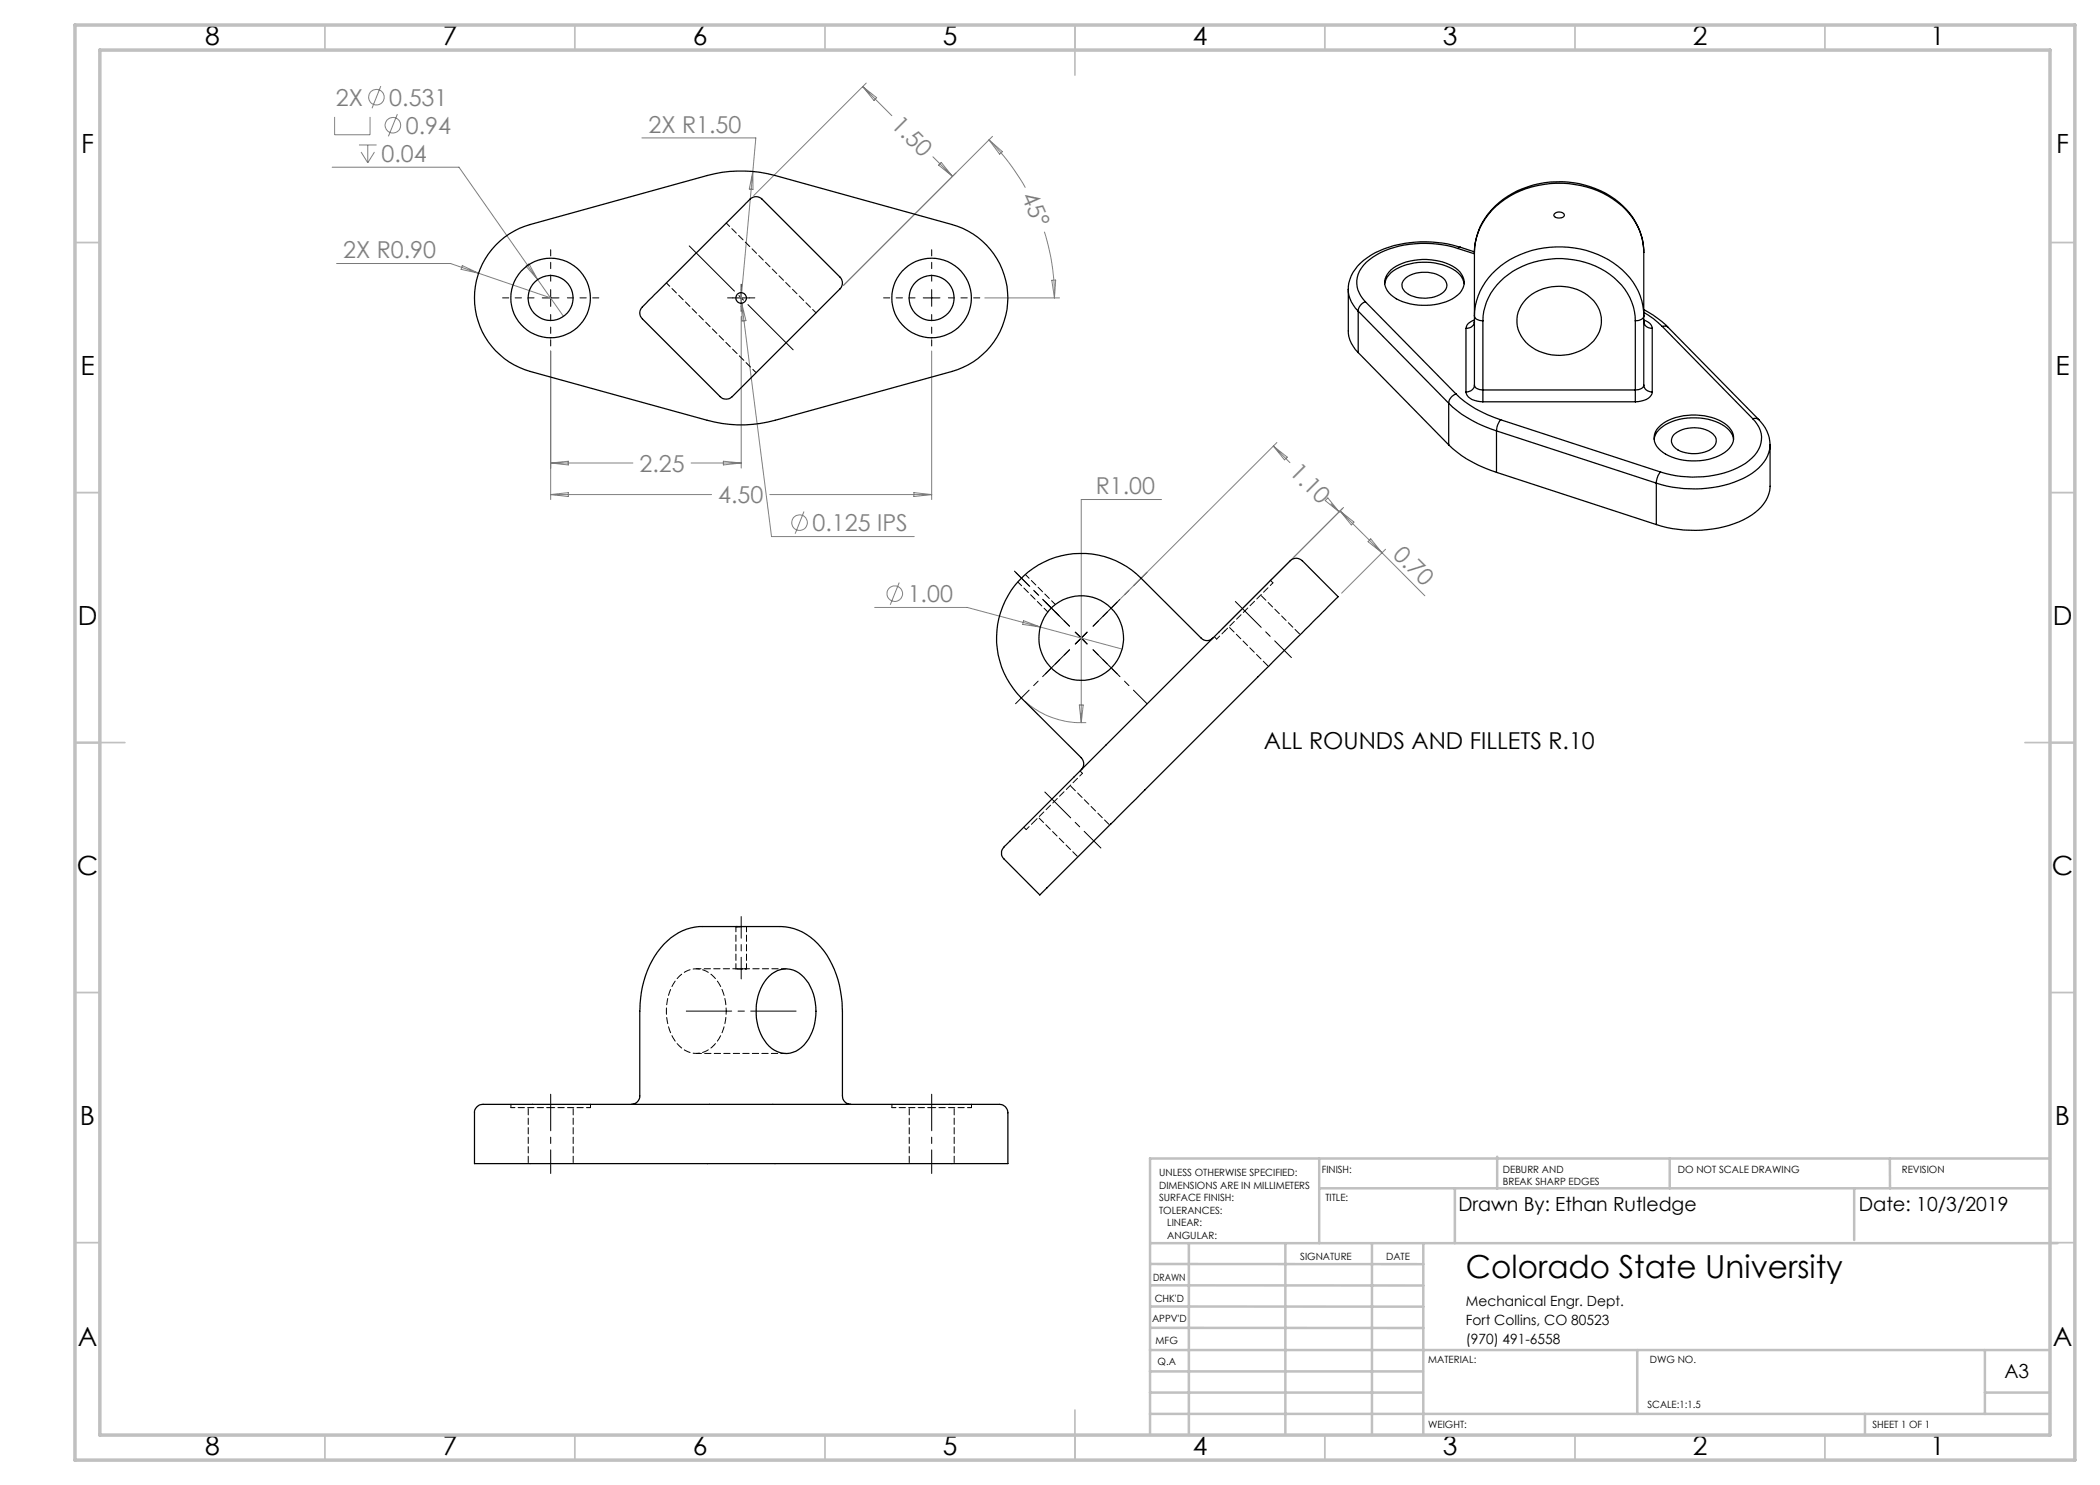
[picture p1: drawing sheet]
<svg xmlns="http://www.w3.org/2000/svg" width="420mm" height="297mm" viewBox="0 0 420 297" stroke-linecap="round" stroke-linejoin="round" font-family="sans-serif">
<g fill="none" stroke="#808080" stroke-width=".2">
<path d="M76.2 17.2l-1.8 4.5M172.5 17.3l5.9 5.8M172.5 17.3l2.8 2.2-.5 .6zM173.2 16.6l-22.5 22.5M66.4 33.4h25.4l15.7 22.5M66.9 23.4v3.5h7.1v-3.5M71.8 29h3.5M72.2 30.4l1.4 2.2M73.6 29v3.6M74.9 30.4l-1.3 2.2M79.5 22.8l-1.8 4.5M128.4 27.6h22.8l-.6 6.7"/>
<path d="M150.6 34.3l-2.4 25.3M150.6 34.3v3.6l-.7-.1zM186.6 31.4l3.9 3.9M187.7 33l.5-.5 2.3 2.8zM197.8 28l2.7 2.3-.6 .5zM197.8 28a43.9 43.9 0 0 1 7.3 9.5M198.5 27.3l-29.8 29.8M67.3 52.7h22.8l5.6 1.9M92.5 53.1l3.2 1.5-3.5-.7zM95.7 54.6l14.4 5M105.2 53.2l.6-.4 1.7 3.1zM107.5 55.9l5.2 7.4"/>
<path d="M148.1 58.6l.2 2M197 59.6h14.9M208.9 46.4a43.4 43.4 0 0 1 2 13.2M210.4 56.1l.7-.1-.2 3.6zM110.1 70.2v29.7M148.2 63.3v30.3M148.3 60.6l6 46.7h28.5M148.3 60.6l.9 3.5-.8 .1zM186.3 70.2v29.7M110.1 92.6h16.5M110.1 92.6l3.6-.4v.8zM110.1 98.9l3.6-.4v.8z"/>
<path d="M110.1 98.9h32.2M138.2 92.6h10M144.7 92.2l3.5 .4-3.5 .4zM154 98.9h32.3M182.8 98.5l3.5 .4-3.5 .4zM232.3 99.9h-16v44.6M254.7 89.2l3.3 3.3M254.7 89.2l2.8 2.2-.6 .6zM255.4 88.5l-31.3 31.2M160.8 102.3l-1.8 4.4M179.8 116.5l-1.8 4.5M265 100.1l.6-.5 2.2 2.8z"/>
<path d="M266.2 100.7l1.6 1.7M268 102.2l8.4 8.4M268 102.2l2.8 2.2-.5 .6zM268.7 101.5l-24.3 24.3M274.1 107.8l2.3 2.8-2.8-2.3zM276.4 110.6l8.6 8.6M277.1 109.9l-8.8 8.7M174.9 121.5h18.6l14.6 3.9M204.7 124.1l3.4 1.3-3.6-.5zM208.1 125.4l16.3 4.4M205 140.3a17 17 0 0 0 12.2 4.2M215.9 141h.7l-.3 3.5z"/>
<circle cx="75.3" cy="19.4" r="1.56"/>
<circle cx="78.6" cy="25.1" r="1.56"/>
<circle cx="159.9" cy="104.5" r="1.56"/>
<circle cx="179" cy="118.7" r="1.55"/>
</g>
<path d="M247.1 120.3l11.2 11.2M209 158.4l11.2 11.2M110.1 218.8v15.9M186.3 218.8v15.9" fill="none" stroke="#000" stroke-width=".2" stroke-dasharray="15.2 1.3 1.3 1.3" stroke-dashoffset="7.9"/>
<path d="M159.2 202.2h-21.9" fill="none" stroke="#000" stroke-width=".2" stroke-dasharray="15.2 1.3 1.3 1.3" stroke-dashoffset="6.2"/>
<path d="M211.7 123l-8.8-8.8M148.2 195.8v-12.5" fill="none" stroke="#000" stroke-width=".2" stroke-dasharray="15.2 1.3 1.3 1.3" stroke-dashoffset="10.9"/>
<path d="M158.6 70l-20.8-20.8" fill="none" stroke="#000" stroke-width=".2" stroke-dasharray="15.2 1.3 1.3 1.3" stroke-dashoffset="2.4"/>
<path d="M106.8 59.6h-6.3M110.1 56.2v-6.3M113.5 59.6h6.3M183 59.6h-6.3M186.3 56.2v-6.3M189.7 59.6h6.3M110.1 62.9v6.3M186.3 62.9v6.3" fill="none" stroke="#000" stroke-width=".2" stroke-dasharray="15.2 1.3 1.3 1.3" stroke-dashoffset="14"/>
<path d="M146.6 59.6h-1.1M148.2 57.9v-1.1M149.9 59.6h1.1M148.2 61.2v1.1" fill="none" stroke="#000" stroke-width=".2" stroke-dasharray="15.2 1.3 1.3 1.3"/>
<path d="M213.9 125.2l-4.8-4.8M213.9 130l-4.8 4.8M218.6 125.2l4.8-4.8M218.6 130l4.8 4.8" fill="none" stroke="#000" stroke-width=".2" stroke-dasharray="15.2 1.3 1.3 1.3" stroke-dashoffset="13.7"/>
<path d="M213.9 125.2l-10.8-10.8M213.9 130l-10.8 10.7M218.6 125.2l10.8-10.8M218.6 130l10.8 10.7" fill="none" stroke="#000" stroke-width=".2" stroke-dasharray="15.2 1.3 1.3 1.3" stroke-dashoffset="7.6"/>
<path d="M108.4 59.6h3.4M110.1 57.9v3.4M146.5 59.6h3.4M148.2 57.9v3.4M184.6 59.6h3.4M186.3 57.9v3.4M215.1 126.4l2.3 2.4M217.4 126.4l-2.3 2.4" fill="none" stroke="#000" stroke-width=".2"/>
<g fill="none" stroke="#c0c0c0" stroke-width=".35">
<path d="M65 5v5M115 5v5M165 5v5M215 5v10M265 5v5M315 5v5M365 5v5M15 48.5h5M410 48.5h5M15 98.5h5M410 98.5h5M15 148.5h10"/>
<path d="M405 148.5h10M15 198.5h5M410 198.5h5M15 248.5h5M410 248.5h5M65 287v5M115 287v5M165 287v5M215 282v10M265 287v5M315 287v5M365 287v5"/>
</g>
<g fill="none" stroke="#c0c0c0" stroke-width=".5">
<path d="M263.8 231.7v16.9M263.8 237.7h146.2M291 237.7v10.9M299.4 231.3v6.4M333.9 231.7v6M370.8 237.7v10.3M378 231.7v6M410 231.7h-180v55.2M230.1 248.6h181.4M230.1 257.1h54.6M230.1 252.8h54.6M237.8 248.8v38.2"/>
<path d="M257.1 248.6v38.2M274.4 248.8v38.2M284.7 248.6v38.2M230 278.5h54.6M230 274.3h54.6M230 270h180M230 265.6h54.7M230.1 261.3h54.6M327.4 270v12.8M397 278.5h13M397 270v12.8M230 282.8h180"/>
<path d="M373 282.8v4.2"/>
</g>
<path d="M15 5h400v287h-400zM20 10h390v277h-390z" fill="none" stroke="#c0c0c0" stroke-width=".7"/>
<g fill="none" stroke="#000" stroke-width=".25">
<path d="M99.1 49a15.1 15.1 0 0 1 6.9-4.1l35.5-9.8a26.1 26.1 0 0 1 13.5 0l35.4 9.8a15.2 15.2 0 0 1 11.2 14.7 15.2 15.2 0 0 1-11.2 14.7l-35.4 9.8a25.2 25.2 0 0 1-13.5 0l-35.5-9.8a15.3 15.3 0 0 1-6.9-25.3zM130 59.9l19.5-19.5a1.9 1.9 0 0 1 2.9-.6l15.6 15.6a1.9 1.9 0 0 1-.5 2.9l-20.3 20.3a2.26 2.26 0 0 1-2.9 .9l-15.8-15.7a1.87 1.87 0 0 1 .5-2.9zM269.7 57.9v8.3a5.9 5.9 0 0 0 1.9 4.3M276.9 56.8a4.9 4.9 0 0 1 3.7-3.6 11.9 11.9 0 0 1 11 1.3 3.7 3.7 0 0 1 1.2 2.3M278.2 54a11.7 11.7 0 0 1 13.4 0 3.2 3.2 0 0 1-.5 5.4 12.1 12.1 0 0 1-12.4 0 3.2 3.2 0 0 1-.5-5.4zM280.9 55.9a6.4 6.4 0 0 1 8.1 0 1.89 1.89 0 0 1-1.1 3 6.8 6.8 0 0 1-6.9-.6 1.71 1.71 0 0 1-.1-2.4zM291.6 49.7a21.4 21.4 0 0 0-16.3 1.3 6.6 6.6 0 0 0-3.9 5.7 5.8 5.8 0 0 0 1.7 3.7M291.6 49.7l3.3 1.1M292.1 49.5a23.3 23.3 0 0 0-17.8 1.5 8.5 8.5 0 0 0-4.6 6.9 6.1 6.1 0 0 0 1.9 4.3M292.1 49.5l-.5 .2M292.1 49.5l2.8 .9M294.9 50.5a13.9 13.9 0 0 1 8.6-12.3 19.4 19.4 0 0 1 21.1 3 12.9 12.9 0 0 1 4.2 9.3"/>
<path d="M294.9 50.5a13.6 13.6 0 0 1 8.1-11.8 19.8 19.8 0 0 1 21.4 2.5 12.4 12.4 0 0 1 4.4 9.3M294.9 50.5v26.5M305.2 59.9a9.6 9.6 0 0 1 14 .8 6.2 6.2 0 0 1-2.3 9 9.6 9.6 0 0 1-12.2-1.8 6 6 0 0 1 .5-8zM310.9 42.7a1.19 1.19 0 0 1 2 .4 1.37 1.37 0 0 1-2.1 0zM328.8 50.5v26.5M271.6 62.2l18.1 18.4M271.6 62.2v8.3M271.6 70.5l18.1 18.5M273.1 60.4a2.14 2.14 0 0 0-1.5 1.8M273.1 60.4l18.1 18.4M291.2 78.8a21.8 21.8 0 0 0 8.9 5.2M291.2 78.8a2.12 2.12 0 0 0-1.5 1.8"/>
<path d="M293.2 78.4a2.72 2.72 0 0 0 2.8 1.9l.6 .1M293.2 65.7v12.7M294.9 64.6v-.3a1.53 1.53 0 0 1-1.7 1.4M294.9 77a1.47 1.47 0 0 0 1.7 1M294.9 77a1.53 1.53 0 0 1-1.7 1.4M294.9 64l-.5 .2a1.83 1.83 0 0 0-1.2 1.5M296.6 64.2a1.47 1.47 0 0 1-1.7-1 13.7 13.7 0 0 1 9.2-12.3 19.7 19.7 0 0 1 20.3 3.1 11.6 11.6 0 0 1 4.2 9.6l-.6 .4-.9 .2M296.6 64.2a12.4 12.4 0 0 1 8-11 18 18 0 0 1 18.2 2.3 11.3 11.3 0 0 1 4.3 8.7M296.6 78v2.4M296.6 64.2v13.8M296.6 78h30.5M327.1 78v2.4"/>
<path d="M327.1 64.2v13.8M328.8 61.9l2.8 1.8 2.1 1.8M328.8 77a1.47 1.47 0 0 1-1.7 1M328.8 77a1.53 1.53 0 0 0 1.6 1.4M328.8 64l.4 .2a1.83 1.83 0 0 1 1.2 1.5M328.8 62.5a16.4 16.4 0 0 1 3.7 2.8M328.8 64.6v-.3a1.53 1.53 0 0 0 1.6 1.4M330.4 78.4a2.27 2.27 0 0 1-2.2 1.8l-1.1 .2M330.4 65.7v12.7M332.5 65.3h.8l.4 .2M332.5 65.3l18.1 18.4M333.7 65.5l18.1 18.4"/>
<path d="M289.7 80.6a23.5 23.5 0 0 0 9.6 5.6M289.7 89a23 23 0 0 0 9.6 5.5M289.7 80.6v8.4M296.6 80.4h30.5M299.3 86.2l32 10.4M299.3 86.2v8.3M299.3 94.5l32 10.4M300.1 84a3.5 3.5 0 0 0-.8 2.2M300.1 84l32 10.4M330.8 87.9a4.8 4.8 0 0 1 3.6-3.6 11.9 11.9 0 0 1 11 1.4l.5 .4a3 3 0 0 1 .8 1.8M331.3 96.6v8.3M331.7 85.5a10.2 10.2 0 0 1 8.3-2.4 8.3 8.3 0 0 1 6.2 2.8 3.1 3.1 0 0 1-1.3 4.6 11.8 11.8 0 0 1-12.8-.4 3 3 0 0 1-.4-4.6z"/>
<path d="M332.1 94.4a3.7 3.7 0 0 0-.8 2.2M334.8 87a6.3 6.3 0 0 1 8 .1 1.9 1.9 0 0 1-1 3 6.7 6.7 0 0 1-7-.7 1.71 1.71 0 0 1 0-2.4zM350.6 83.7a5.3 5.3 0 0 1-.8 8.4 19.5 19.5 0 0 1-14.7 3l-3-.7M350.6 83.7h.8l.4 .2M351.8 83.9a6.4 6.4 0 0 1-.8 10.3 21.6 21.6 0 0 1-15.4 3.4l-2.2-.4-2.1-.6M354 89v8.3a7.2 7.2 0 0 1-3.7 5.7 23.5 23.5 0 0 1-18 2.2l-1-.3M254 116.1l3.6-3.5a1.87 1.87 0 0 1 2.9-.5l7.1 7.2-5.8 5.9-53.8 53.8-7.2-7.2a1.91 1.91 0 0 1 .6-3zM242.6 127.6a1.58 1.58 0 0 1-2.4 0l-12-12a16.9 16.9 0 0 0-23.9 0 16.9 16.9 0 0 0 0 24l12 11.9a1.7 1.7 0 0 1 0 2.4M147.2 185.3h1zM147.5 185.3h-7.1a11.8 11.8 0 0 0-10 6.9 21.2 21.2 0 0 0-2.4 10v17a1.69 1.69 0 0 1-1.7 1.7M148.2 185.3h7.8a10.9 10.9 0 0 1 8.8 4.9 20.4 20.4 0 0 1 3.7 12v17a1.69 1.69 0 0 0 1.7 1.7M153.8 195.2a4.7 4.7 0 0 1 7.5 .8 10.8 10.8 0 0 1-.5 13 4.8 4.8 0 0 1-7.9-.9 10.8 10.8 0 0 1 .9-12.9z"/>
<path d="M95.4 221.4a3.1 3.1 0 0 1 2.3-.5h101.4a1.88 1.88 0 0 1 2.5 1.7v10.1h-106.7v-10.1a1.41 1.41 0 0 1 .5-1.2z"/>
<circle cx="110.1" cy="59.6" r="4.5"/>
<circle cx="110.1" cy="59.6" r="8"/>
<circle cx="148.2" cy="59.6" r="1.05"/>
<circle cx="186.3" cy="59.6" r="4.5"/>
<circle cx="186.3" cy="59.6" r="8"/>
<circle cx="216.2" cy="127.6" r="8.5"/>
</g>
<path d="M148.2 185.3h1.1h-.3" fill="none" stroke="#000" stroke-width=".2" stroke-dasharray="1.3 .6" stroke-dashoffset=".7"/>
<path d="M145.2 202.2a8.8 8.8 0 0 0-4-8 4.8 4.8 0 0 0-6.2 2.1 10.8 10.8 0 0 0 .9 12.9 4.7 4.7 0 0 0 7.4-.8 10.4 10.4 0 0 0 1.9-6.2" fill="none" stroke="#000" stroke-width=".2" stroke-dasharray="1.3 .6" stroke-dashoffset=".6"/>
<path d="M245 126.2l9.6-9.6M206.9 164.3l9.6-9.6M148.2 193.8h-1M102.2 221.5h7.9M110.1 221.5h8M178.4 221.5h7.9M186.3 221.5h8" fill="none" stroke="#000" stroke-width=".2" stroke-dasharray="1.3 .6" stroke-dashoffset=".5"/>
<path d="M147.2 193.8h2.1h-1.1" fill="none" stroke="#000" stroke-width=".2" stroke-dasharray="1.3 .6"/>
<path d="M203.6 116.4l6 6M211.1 120.9l-6-6M147.2 185.3v8.5M149.3 193.8v-8.5M139.3 210.7h17.9" fill="none" stroke="#000" stroke-width=".2" stroke-dasharray="1.3 .6" stroke-dashoffset=".2"/>
<path d="M133.3 56.6l17.9 17.9M163.2 62.6l-18-18M254.6 116.6l-.5-.5M242.9 127.3l.4 .5M216.5 154.7l-.5-.5M204.8 165.4l.4 .5M147.5 193.8h-8.2M157.2 193.8h-8.2M102.2 220.8v.7M118.1 221.5v-.7M178.4 220.8v.7M194.3 221.5v-.7" fill="none" stroke="#000" stroke-width=".2" stroke-dasharray="1.3 .6" stroke-dashoffset=".3"/>
<path d="M245.8 125.4l7.9 7.9M260 126.9l-7.9-7.9M207.7 163.5l7.9 7.9M221.9 165l-7.9-7.9M105.6 221.5v11.2M114.6 232.7v-11.2M181.8 221.5v11.2M190.8 232.7v-11.2" fill="none" stroke="#000" stroke-width=".2" stroke-dasharray="1.3 .6" stroke-dashoffset="-.2"/>
<path d="M243.3 127.8l1.7-1.6M205.2 165.9l1.7-1.6" fill="none" stroke="#000" stroke-width=".2" stroke-dasharray="1.3 .6" stroke-dashoffset=".4"/>
<text font-size="6.3" x="293.2" y="255.5">Colorado State University</text>
<g font-size="5.3">
<text x="41" y="8.9">8</text>
<text x="88.5" y="8.9">7</text>
<text x="138.5" y="8.9">6</text>
<text x="188.5" y="8.9">5</text>
<text x="238.5" y="8.9">4</text>
<text x="288.5" y="8.9">3</text>
<text x="338.5" y="8.9">2</text>
<text x="386" y="8.9">1</text>
<text x="16.2" y="30.7">F</text>
<text x="411.2" y="30.7">F</text>
<text x="16.1" y="74.9">E</text>
<text x="411.1" y="74.9">E</text>
<text x="15.5" y="124.9">D</text>
<text x="410.5" y="124.9">D</text>
<text x="15.4" y="174.9">C</text>
<text x="410.4" y="174.9">C</text>
<text x="16" y="224.9">B</text>
<text x="411" y="224.9">B</text>
<text x="15.5" y="269.2">A</text>
<text x="410.5" y="269.2">A</text>
<text x="41" y="290.9">8</text>
<text x="88.5" y="290.9">7</text>
<text x="138.5" y="290.9">6</text>
<text x="188.5" y="290.9">5</text>
<text x="238.5" y="290.9">4</text>
<text x="288.5" y="290.9">3</text>
<text x="338.5" y="290.9">2</text>
<text x="386" y="290.9">1</text>
</g>
<g font-size="4.7" fill="#808080">
<text x="67.2" y="21.1">2X</text>
<text x="77.9" y="21.1">0.531</text>
<text x="81.2" y="26.7">0.94</text>
<text x="129.7" y="26.6">2X R1.50</text>
<text x="178" y="25.3" transform="rotate(45 178 25.3)">1.50</text>
<text x="76.3" y="32.4">0.04</text>
<text x="204.2" y="39.3" transform="rotate(67 204.2 39.3)">45°</text>
<text x="68.6" y="51.7">2X R0.90</text>
<text x="127.9" y="94.4">2.25</text>
<text x="257.7" y="94.7" transform="rotate(45 257.7 94.7)">1.10</text>
<text x="143.6" y="100.7">4.50</text>
<text x="219.1" y="98.9">R1.00</text>
<text x="162.5" y="106.2">0.125 IPS</text>
<text x="278.4" y="111.1" transform="rotate(45 278.4 111.1)">0.70</text>
<text x="181.5" y="120.4">1.00</text>
</g>
<text font-size="4.7" x="252.7" y="149.7">ALL ROUNDS AND FILLETS R.10</text>
<g font-size="3.9">
<text x="291.7" y="242.2">Drawn By: Ethan Rutledge</text>
<text x="371.7" y="242.2">Date: 10/3/2019</text>
<text x="400.9" y="275.5">A3</text>
</g>
<g font-size="2.8">
<text x="293.2" y="261.1">Mechanical Engr. Dept.</text>
<text x="293.2" y="264.9">Fort Collins, CO 80523</text>
<text x="293.2" y="268.7">(970) 491-6558</text>
</g>
<g font-size="2">
<text x="231.8" y="235.2">UNLESS OTHERWISE SPECIFIED:</text>
<text x="231.8" y="237.7">DIMENSIONS ARE IN MILLIMETERS</text>
<text x="264.4" y="234.6">FINISH:</text>
<text x="300.6" y="234.6">DEBURR AND</text>
<text x="300.6" y="237.1">BREAK SHARP EDGES</text>
<text x="335.6" y="234.6">DO NOT SCALE DRAWING</text>
<text x="380.4" y="234.6">REVISION</text>
<text x="231.8" y="240.2">SURFACE FINISH:</text>
<text x="231.8" y="242.7">TOLERANCES:</text>
<text x="233.4" y="245.2">LINEAR:</text>
<text x="265.1" y="240.2">TITLE:</text>
<text x="233.5" y="247.7">ANGULAR:</text>
<text x="260" y="251.9">SIGNATURE</text>
<text x="277.2" y="251.9">DATE</text>
<text x="230.6" y="256.1">DRAWN</text>
<text x="230.9" y="260.3">CHK'D</text>
<text x="230.4" y="264.4">APPV'D</text>
<text x="231.1" y="268.8">MFG</text>
<text x="231.5" y="273">Q.A</text>
<text x="285.6" y="272.5">MATERIAL:</text>
<text x="330" y="272.5">DWG NO.</text>
<text x="329.5" y="281.7">SCALE:1:1.5</text>
<text x="285.6" y="285.5">WEIGHT:</text>
<text x="374.5" y="285.6">SHEET 1 OF 1</text>
</g>
</svg>
